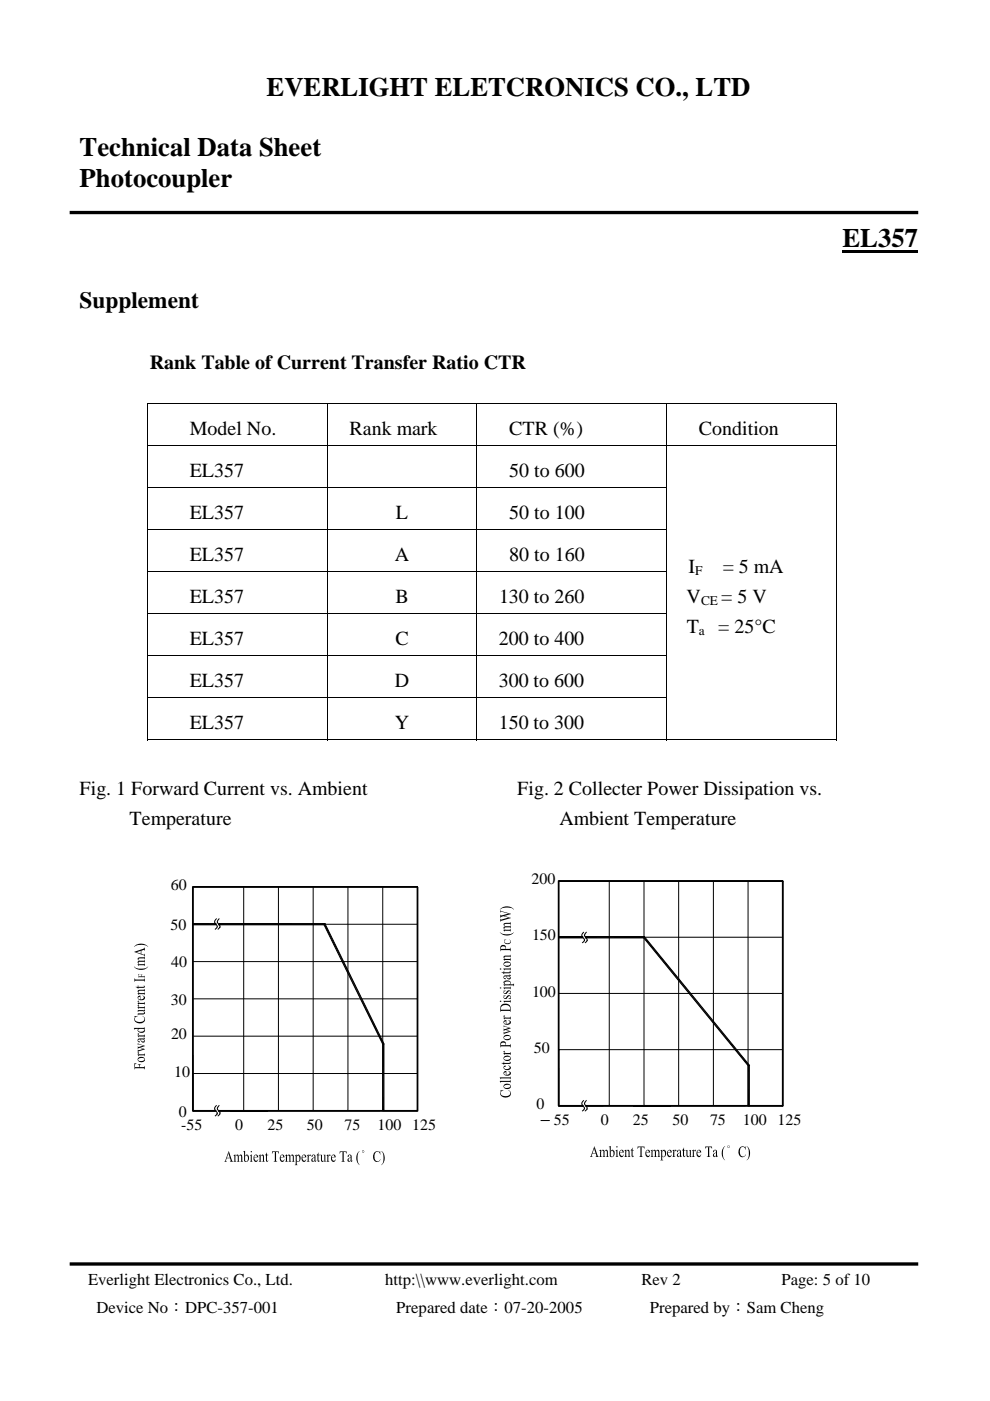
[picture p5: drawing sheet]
<svg xmlns="http://www.w3.org/2000/svg" width="210mm" height="297mm" viewBox="0 0 210 297" stroke-linecap="round" stroke-linejoin="round" font-family="sans-serif">
<path d="M14.8 268h179.9" fill="none" stroke="#000" stroke-width=".71" stroke-linecap="butt"/>
<path d="M178.6 53.1h16.1v.5h-16.1zM31.2 85.4h.1v.2h-.1zM177.2 85.4h.2v.2h-.2zM177.2 103.3h.2v.1h-.2zM177.2 112.2h.2v.2h-.2zM177.2 121.1h.2v.2h-.2zM177.2 130h.2v.2h-.2zM177.2 138.9h.2v.2h-.2zM177.2 147.8h.2v.2h-.2zM177.2 156.7h.2v.2h-.2z" fill="#000"/>
<g fill="none" stroke="#000" stroke-width=".21">
<path d="M31.2 85.5h146.2M31.2 94.4h146.2M31.3 85.6v8.8M31.3 94.5v8.8M69.4 85.6v8.8M69.4 94.5v8.8M101.1 85.6v8.8M101.1 94.5v8.8M141.3 85.6v8.8M141.3 94.5v8.8M177.3 85.6v8.8M177.3 94.5v8.8"/>
<path d="M31.2 103.4h110.2M31.2 112.3h110.2M31.3 103.4v8.8M31.3 112.4v8.7M69.4 103.4v8.8M69.4 112.4v8.7M101.1 103.4v8.8M101.1 112.4v8.7M141.3 103.4v8.8M141.3 112.4v8.7M177.3 103.4v8.8M177.3 112.4v8.7"/>
<path d="M31.2 121.2h110.2M31.2 130.1h110.2M31.2 139h110.2M31.3 121.3v8.7M31.3 130.2v8.7M31.3 139.1v8.7M69.4 121.3v8.7M69.4 130.2v8.7M69.4 139.1v8.7M101.1 121.3v8.7M101.1 130.2v8.7M101.1 139.1v8.7"/>
<path d="M141.3 121.3v8.7M141.3 130.2v8.7M141.3 139.1v8.7M177.3 121.3v8.7M177.3 130.2v8.7M177.3 139.1v8.7M31.2 147.9h110.2M31.2 156.8h38.1M31.3 148v8.9M69.4 148v8.9M69.4 156.8h31.6M101.1 148v8.9"/>
<path d="M101.2 156.8h40M141.3 148v8.9M141.4 156.8h35.8M177.3 148v8.9"/>
</g>
<path d="M85 244h8.1v4.7h-8.1z" fill="#fff"/>
<path d="M14.8 45.1h179.9" fill="none" stroke="#000" stroke-width=".71" stroke-linecap="butt"/>
<path d="M22.2 181.5h73.9v68h-73.9z" fill="#fff"/>
<path d="M22.2 181.4v68.1" fill="none" stroke="#fff" stroke-width=".21"/>
<path d="M40.9 196h4.9M46.4 196h22.5M81.3 221.3v14.2" fill="none" stroke="#000" stroke-width=".28"/>
<g fill="none" stroke="#000" stroke-width=".21">
<path d="M40.8 188h.2v47.5h-.2zM40.9 188h47.6v.1h-47.6zM40.9 195.8h4.9v.3h-4.9zM40.9 196h4.9M45.9 194.7l-.4 .6v.3l.6 .9-.5 .6M46.4 195.8h22.5l-.2 .3h-22.3zM46.4 196h42.1M46.5 194.7l-.4 .5a1.01 1.01 0 0 0 .5 1v.5l-.4 .4M51.7 188v47.5M59 188v47.5M66.4 188v47.5M68.9 195.8l12.5 25.5-.3 .1-12.4-25.3z"/>
<path d="M73.8 188v47.5M81.2 188v47.5M88.4 188h.2v47.5h-.2zM40.9 219.7h47.6M40.9 211.8h47.6M40.9 203.9h47.6M40.9 235.4h4.9v.2h-4.9zM40.9 227.6h47.6M45.8 235.5h-4.9v-47.5h47.6v47.5h-42.1M45.9 234.3l-.3 .5-.1 .3 .6 1-.5 .5M46.4 235.4h42.1v.2h-42.1zM46.5 234.3l-.4 .8 .6 1-.5 .5"/>
<path d="M81.1 221.4l.3-.1v14.2h-.3z"/>
</g>
<g fill="#000">
<path d="M68.7 196.1l12.7 25.2-.3 .1zM68.9 195.8l12.5 25.5-12.7-25.2zM28.6 218.2v.2zM29.3 218.1v.3zM29.4 219.8v.1zM29.4 213.8v.1zM29.4 212.9v.1zM29.4 210.9v.1zM29.4 204.7v.1zM30.5 214v.1zM29.4 223.9v.1zM49.5 245h.1z"/>
<path d="M51.5 244.2h.1zM53 245h.1zM54.8 245h.1zM60.4 245h.1zM62.5 245h.1zM65 245h.1zM69.1 246.1l.1 .1zM69.2 245h.1z"/>
<path d="M28.4 217.9l2.1-.1 .2 .9-.1 .1-.2-.7-1.1 .2v-.2l-.6 .1-.1 .2z" fill-rule="evenodd"/>
<path d="M28.4 204.9l.8 .4 .9 .1a1.47 1.47 0 0 0 1.3-.5 1.95 1.95 0 0 1-3 0z" fill-rule="evenodd"/>
<path d="M28.6 200.5a2.04 2.04 0 0 1 2.8 .3 2.73 2.73 0 0 0-3 0z" fill-rule="evenodd"/>
<path d="M28.4 215.5l.8-.1-.6 .5z" fill-rule="evenodd"/>
<path d="M28.6 215.7a1.07 1.07 0 0 0 .6 1 1.07 1.07 0 0 0 1.2-.2l.2-.3v-.5a.99 .99 0 0 1-.2 1.1 .99 .99 0 0 1-1.2 .1 .83 .83 0 0 1-.6-1.2z" fill-rule="evenodd"/>
<path d="M28.4 201.8l1.4 .4 .2-.6v.6l.5 .2 .2-.2v.6l-.3-.3z" fill-rule="evenodd"/>
<path d="M28.4 201.8l1.9-.6 .4-.3v.7l-.2-.2-.5 .2-.2 .6v-.6l-.8 .3z" fill-rule="evenodd"/>
<path d="M28.5 207.4l.4 .3h1.6l.2-.3v.8l-.3-.3h-1.7l-.2 .3z" fill-rule="evenodd"/>
<path d="M28.6 215.6v.4z" fill-rule="evenodd"/>
<path d="M28.7 209.2h.5v-.3h.1v.3l1.2-.1 .1 .3h-1.3v.2z" fill-rule="evenodd"/>
<path d="M29.2 219.5h.3l-.1 .4z" fill-rule="evenodd"/>
<path d="M29.2 219.1h.2v.3l.3 .1h.7l.3-.2v.6l-.2-.1h-1v-.3l-.3-.2z" fill-rule="evenodd"/>
<path d="M29.2 218.2a.75 .75 0 0 0 .6 .6 .75 .75 0 0 0 .8-.4v.4a.85 .85 0 0 1-1.4-.6z" fill-rule="evenodd"/>
<path d="M29.2 213.5h.3l-.1 .4z" fill-rule="evenodd"/>
<path d="M29.2 213.1l.2-.1v.4l.3 .1h.8l.2-.2v.6l-.2-.2h-1v-.2l-.3-.2z" fill-rule="evenodd"/>
<path d="M29.2 212.6h.3l-.1 .4z" fill-rule="evenodd"/>
<path d="M29.2 212.2h.2v.3l.3 .1h.8l.2-.2v.6l-.2-.1h-1v-.3l-.3-.2z" fill-rule="evenodd"/>
<path d="M29.3 211.2l.4-.1v.8v-.6l-.4 .2v.3l-.1-.3z" fill-rule="evenodd"/>
<path d="M29.2 210.6h.3l-.1 .4z" fill-rule="evenodd"/>
<path d="M29.2 210l1.4-.2 .1-.1v.5l-.2-.1h-1l-.2 .3z" fill-rule="evenodd"/>
<path d="M29.2 203.1l1.4-.1 .1-.2v.6l-.2-.2h-1l-.2 .4z" fill-rule="evenodd"/>
<path d="M29.2 203.8l.3-.1-.2 .6z" fill-rule="evenodd"/>
<path d="M29.2 204.4h.3v.2l-.1 .2z" fill-rule="evenodd"/>
<path d="M29.2 214.2l1.2-.1 .2 .4v.2l-.2-.3h-.9l-.3 .2z" fill-rule="evenodd"/>
<path d="M29.2 214.9l1.3-.1 .1-.3 .2 .3-.3 .3h-1.1l-.1 .2z" fill-rule="evenodd"/>
<path d="M29.7 211.1l.1 .8 .5-.1 .2-.3v.4l-.8 .2a.4 .4 0 0 1-.4-.5l.4 .3z" fill-rule="evenodd"/>
<path d="M29.4 210.2l.2 .4 1-.1 .1-.1v.5l-.1-.1h-1.1l-.2-.4z" fill-rule="evenodd"/>
<path d="M29.4 204.1l.2 .3h1l.1-.2v.6l-.1-.1-1.1-.1z" fill-rule="evenodd"/>
<path d="M29.4 203.4l.2 .3h1l.1-.2v.6l-.2-.2h-1z" fill-rule="evenodd"/>
<path d="M29.3 206.5h.3l-.2 .2v.6z" fill-rule="evenodd"/>
<path d="M29.4 219.1l.1 .1-.1 .2z" fill-rule="evenodd"/>
<path d="M29.4 213l.1 .2-.1 .1z" fill-rule="evenodd"/>
<path d="M29.4 212.2l.1 .1-.1 .1z" fill-rule="evenodd"/>
<path d="M29.4 206.8v.2h.6v-.2v.2h.6l.1-.1v.4l-.1-.1h-1.2z" fill-rule="evenodd"/>
<path d="M29.8 206.6l.4 .1-.2 .3z" fill-rule="evenodd"/>
<path d="M30.2 211.1a.47 .47 0 0 1 .5 .2 .47 .47 0 0 1-.2 .6l-.1-.6z" fill-rule="evenodd"/>
<path d="M30.2 215.4l.4 .3v.3l-.1-.3z" fill-rule="evenodd"/>
<path d="M30.4 220l.3 .1z" fill-rule="evenodd"/>
<path d="M30.4 208.9l.3 .3-.1 .2z" fill-rule="evenodd"/>
<path d="M30.6 214l.2 .4h-.4z" fill-rule="evenodd"/>
<path d="M30.5 217.7l.3 .4h-.3z" fill-rule="evenodd"/>
<path d="M28.5 225.4h.5l-.3 .3-.1 1.1z" fill-rule="evenodd"/>
<path d="M28.6 225.8v.5h.9l.1-.4v.4l.9-.1 .2-.2v.8l-.3-.3-1.8 .1z" fill-rule="evenodd"/>
<path d="M29.3 224.3a1.03 1.03 0 0 1 1.3 0v.3a.87 .87 0 0 0-1.3 .1v.2l-.1-.3z" fill-rule="evenodd"/>
<path d="M29.2 223.5h.3l-.1 .5z" fill-rule="evenodd"/>
<path d="M29.2 223.1h.2v.3l.3 .1h.8l.2-.2v.6l-.2-.1h-1v-.3l-.3-.2z" fill-rule="evenodd"/>
<path d="M29.2 220.3l.1 .4 .4 .2a.38 .38 0 0 1-.5-.1 .38 .38 0 0 1 0-.5z" fill-rule="evenodd"/>
<path d="M29.2 225.6l.7 .1-.2 .1-.2 .5-.1-.5z" fill-rule="evenodd"/>
<path d="M29.2 222.6l.2 .1 1-.3 .4 .1-1.3 .4-.2 .2z" fill-rule="evenodd"/>
<path d="M29.2 221.8l.2 .2 .9-.3 .5 .1-1.4 .4-.1 .2z" fill-rule="evenodd"/>
<path d="M29.2 221.2l1.6 .6-1.3-.4-.3 .2z" fill-rule="evenodd"/>
<path d="M29.2 220.3l1.3-.2 .2 .1-.2 .3-.7-.1v.1l-.1-.1-.4 .2z" fill-rule="evenodd"/>
<path d="M29.3 224.7a.87 .87 0 0 0 1.3-.1v-.3a.73 .73 0 0 1-.3 .9 .73 .73 0 0 1-.9-.2z" fill-rule="evenodd"/>
<path d="M29.4 223.1l.1 .1-.1 .2z" fill-rule="evenodd"/>
<path d="M29.7 222.1l1.1 .4z" fill-rule="evenodd"/>
<path d="M29.8 220.4l.3 .4 .5-.1v.3a.57 .57 0 0 1-.8-.6z" fill-rule="evenodd"/>
<path d="M30.5 220.4l.2 .2-.1 .4z" fill-rule="evenodd"/>
<path d="M48.5 244.1l-.4 1.4 .7 .1h-.7l-.2 .5 .2 .2h-.5l.2-.3z" fill-rule="evenodd"/>
<path d="M48.5 244.1l.6 1.8 .3 .4h-.7l.2-.2-.1-.5-.7-.1h.6l-.3-.9z" fill-rule="evenodd"/>
<path d="M49.5 245l.4-.2v.3l-.2 .1z" fill-rule="evenodd"/>
<path d="M49.7 245.2l.5-.2-.3 .2v1l.2 .1h-.6l.2-.1z" fill-rule="evenodd"/>
<path d="M50.1 244.9l.2-.1 .3 .3z" fill-rule="evenodd"/>
<path d="M50.4 245.1l.5-.1-.3 .2 .1 1 .1 .1h-.6l.2-.2z" fill-rule="evenodd"/>
<path d="M50.8 244.9l.3-.1 .2 .2 .1 1.2 .1 .1h-.6l.2-.2v-1z" fill-rule="evenodd"/>
<path d="M51.5 244.2l.5-.2v2.1l.4 .2-.1 .1-.5-.2v-1.8z" fill-rule="evenodd"/>
<path d="M52.1 244.9l.2-.1 .4 .2-.7 .2z" fill-rule="evenodd"/>
<path d="M52.2 245h.5a.76 .76 0 0 1-.5 1.3 .74 .74 0 0 0 0-1.3z" fill-rule="evenodd"/>
<path d="M53.2 244.1h.2v.2h-.2z" fill-rule="evenodd"/>
<path d="M53 245l.4-.2v1.4l.2 .1h-.6l.1-.1 .1-1.1z" fill-rule="evenodd"/>
<path d="M53.9 245l.3-.1-.3 .4h.9l-.9 .1 .1 .4 .4 .3h-.5l-.1-.1z" fill-rule="evenodd"/>
<path d="M54 244.9l.5-.1 .3 .5h-.9h.6a.38 .38 0 0 0-.5-.4z" fill-rule="evenodd"/>
<path d="M53.9 246.1l.6-.1 .2-.3a.46 .46 0 0 1-.2 .6 .46 .46 0 0 1-.6-.2z" fill-rule="evenodd"/>
<path d="M54.8 245l.5-.2v.3z" fill-rule="evenodd"/>
<path d="M55 245.1h.3l.1-.2 .2 .1-.3 .2v1l.2 .1h-.6l.1-.1z" fill-rule="evenodd"/>
<path d="M55.4 244.9l.3-.1 .2 .2 .1 1.2 .2 .1h-.6l.2-.2-.1-1z" fill-rule="evenodd"/>
<path d="M56.6 244.3v.5l.3 .1h-.3l.1 1.2-.3 .1v-1.3h-.2z" fill-rule="evenodd"/>
<path d="M56.4 246.2l.5-.2-.3 .3z" fill-rule="evenodd"/>
<path d="M58.3 244.2h.2v2l.3 .1h-.8l.3-.1z" fill-rule="evenodd"/>
<path d="M57.7 244.1h1.4l-1.2 .2-.2 .3z" fill-rule="evenodd"/>
<path d="M58.8 244.2l.3-.1 .1 .5z" fill-rule="evenodd"/>
<path d="M59.6 244.9h.2l-.3 .4 .8 .1h-.8l.1 .5 .3 .2h-.4l-.2-.8z" fill-rule="evenodd"/>
<path d="M59.6 244.9l.4-.1 .3 .5h-.8h.5a.38 .38 0 0 0-.4-.4z" fill-rule="evenodd"/>
<path d="M59.5 246.1l.6-.1 .2-.3a.45 .45 0 0 1-.2 .6 .45 .45 0 0 1-.6-.2z" fill-rule="evenodd"/>
<path d="M60.4 245l.5-.2v.3l-.3 .1z" fill-rule="evenodd"/>
<path d="M60.6 245.2l.4-.3 .2 .1-.3 .2v1l.1 .1h-.5l.1-.1z" fill-rule="evenodd"/>
<path d="M61 244.9l.3-.1 .3 .3z" fill-rule="evenodd"/>
<path d="M61.3 245.1l.6-.1-.3 .2v1l.2 .1h-.6l.1-.2z" fill-rule="evenodd"/>
<path d="M61.7 244.9l.3-.1 .3 .2v1.2l.2 .1h-.6l.2-.2v-1z" fill-rule="evenodd"/>
<path d="M62.5 245l.4-.2v1.9l.2 .3h-.6l.2-.3v-1.6z" fill-rule="evenodd"/>
<path d="M62.9 246.2l.5 .1z" fill-rule="evenodd"/>
<path d="M63 244.9l.3-.1 .3 .2-.7 .2z" fill-rule="evenodd"/>
<path d="M63.2 245h.4a1.1 1.1 0 0 1-.2 1.3h-.2a.77 .77 0 0 0 0-1.3z" fill-rule="evenodd"/>
<path d="M64.2 244.9h.2l-.3 .4 .8 .1h-.8l.1 .5 .4 .2h-.5l-.2-.8z" fill-rule="evenodd"/>
<path d="M64.2 244.9l.5-.1 .2 .5h-.8h.6a.38 .38 0 0 0-.5-.4z" fill-rule="evenodd"/>
<path d="M64.1 246.1l.6-.1 .2-.3a.46 .46 0 0 1-.2 .6 .46 .46 0 0 1-.6-.2z" fill-rule="evenodd"/>
<path d="M65 245l.4-.2v.3z" fill-rule="evenodd"/>
<path d="M65.2 245.1l.6-.3 .1 .2h-.3l-.2 .3 .1 .9 .2 .1h-.7l.2-.2z" fill-rule="evenodd"/>
<path d="M65.6 245h.3l-.1 .1z" fill-rule="evenodd"/>
<path d="M66.2 244.9h.5h-.4l-.1 .4-.2-.1z" fill-rule="evenodd"/>
<path d="M66.2 245.6l.5-.2-.4 .3 .1 .5-.3 .1-.1-.3z" fill-rule="evenodd"/>
<path d="M66.1 246.3l.6-.2-.4 .3z" fill-rule="evenodd"/>
<path d="M66.4 244.9l.5 .1 .1 1.3-.2 .1-.3-.3 .2-.1v-.6h-.2l.2-.1v-.3z" fill-rule="evenodd"/>
<path d="M67 246.1l.1-.1-.1 .3z" fill-rule="evenodd"/>
<path d="M67.5 244.3v.5l.3 .1h-.3l.1 1.2-.2 .1-.1-1.3h-.2z" fill-rule="evenodd"/>
<path d="M67.4 246.2l.4-.2-.2 .3z" fill-rule="evenodd"/>
<path d="M67.8 244.8h.5v1v.3l.3 .1-.1 .1h-.3l-.1-.2-.1-1.1z" fill-rule="evenodd"/>
<path d="M68.8 246l.4 .2-.4 .2z" fill-rule="evenodd"/>
<path d="M68.6 244.8h.4v1.2l-.4 .2h-.1l.3-.2v-.9z" fill-rule="evenodd"/>
<path d="M69.2 245l.4-.2v.3z" fill-rule="evenodd"/>
<path d="M69.4 245.1h.2l.3-.3h.1l.1 .2h-.3l-.2 .3v.9l.2 .1h-.6l.2-.2z" fill-rule="evenodd"/>
<path d="M69.8 245h.3l-.1 .1z" fill-rule="evenodd"/>
<path d="M70.5 244.9h.2l-.3 .4 .8 .1h-.8l.1 .5 .3 .2h-.5l-.1-.8z" fill-rule="evenodd"/>
<path d="M70.5 244.9l.4-.1 .3 .5h-.8h.5a.38 .38 0 0 0-.4-.4z" fill-rule="evenodd"/>
<path d="M70.3 246.1l.7-.1 .1-.3a.45 .45 0 0 1-.2 .6 .45 .45 0 0 1-.6-.2z" fill-rule="evenodd"/>
<path d="M72.6 244.2h.3v2l.2 .1h-.7l.2-.1z" fill-rule="evenodd"/>
<path d="M72 244.1h1.5l-1.3 .2-.2 .3z" fill-rule="evenodd"/>
<path d="M73.1 244.2l.4-.1v.5z" fill-rule="evenodd"/>
<path d="M73.8 244.9h.6h-.4l-.2 .4-.1-.1z" fill-rule="evenodd"/>
<path d="M73.8 245.6l.5-.2-.4 .3 .2 .5-.4 .1v-.3z" fill-rule="evenodd"/>
<path d="M73.7 246.3l.6-.2-.3 .3z" fill-rule="evenodd"/>
<path d="M74.1 244.9l.4 .1 .1 1.3-.1 .1-.3-.3 .1-.7h-.1l.1-.1z" fill-rule="evenodd"/>
<path d="M74.6 246.1l.2-.1-.2 .3z" fill-rule="evenodd"/>
<path d="M76 244.2l.3-.2a2.66 2.66 0 0 0 0 3 1.99 1.99 0 0 1-.3-2.8z" fill-rule="evenodd"/>
<path d="M76.8 243.9l.2-.1-.2 .3 .2 .3-.2-.1z" fill-rule="evenodd"/>
<path d="M77 243.8l.2 .3-.2 .3h-.2l.4-.3z" fill-rule="evenodd"/>
<path d="M79.4 244.3l.6-.2 .4 .1a1.07 1.07 0 0 0-1 .6 1.07 1.07 0 0 0 .2 1.2l.3 .2h.5a.99 .99 0 0 1-1.1-.2 .99 .99 0 0 1-.1-1.2z" fill-rule="evenodd"/>
<path d="M80 244.2h.5z" fill-rule="evenodd"/>
<path d="M80.2 244.2l.4-.1v.7z" fill-rule="evenodd"/>
<path d="M80.1 246.2l.6-.4-.3 .4z" fill-rule="evenodd"/>
<path d="M80.8 244a1.92 1.92 0 0 1 0 3 2.59 2.59 0 0 0 0-3z" fill-rule="evenodd"/>
</g>
<path d="M101.5 181.5h73.7v66.6h-73.7z" fill="#fff"/>
<path d="M175.2 181.4v66.7" fill="none" stroke="#fff" stroke-width=".21"/>
<path d="M118.4 198.7h5.1M124.1 198.7h12.5" fill="none" stroke="#000" stroke-width=".3"/>
<g fill="none" stroke="#000" stroke-width=".21">
<path d="M118.4 186.8h.1v47.7h-.1zM118.4 186.7h47.6v.2h-47.6zM118.4 198.6h5.1v.3h-5.1zM118.4 198.7h5.1M123.8 197.6l-.3 .3-.1 .5 .5 .9-.5 .6M124.1 198.6h12.5l-.1 .3h-12.4zM124.1 198.7h41.9M124.4 197.6l-.5 .8 .6 1-.5 .5M129.2 186.8v47.7M136.5 186.8v47.7M136.6 198.6l22.3 27.2-.3 .1-22.1-27zM143.9 186.8v47.7"/>
<path d="M151.3 186.8v47.7M158.6 186.8v47.7M165.9 186.8h.2v47.7h-.2zM118.4 210.6h47.6M114.6 237.6h2M118.4 234.4h5.2v.1h-5.2zM118.4 222.5h47.6M123.6 234.5h-5.2v-47.7h47.6v47.7h-41.8M123.8 233.3l-.4 .4v.4l.5 .9-.5 .6M124.2 234.4h41.8v.1h-41.8zM124.4 233.3l-.5 .7 .6 1.1-.5 .5M158.6 225.9l.3-.1v8.7h-.3z"/>
</g>
<g fill="#000">
<path d="M107 197.4l-.1 .1zM136.5 198.9l22.4 26.9-.3 .1zM136.6 198.6l22.3 27.2-22.4-26.9zM107 216.1l-.1 .1zM107 212.5v.1zM107 209.7l-.1 .1zM107 205.7l-.1 .1zM107 203.6l-.1 .1zM106.2 229.5v.1zM106.2 228.7v.1zM107 223.6v.1zM127 243.9l.1 .1z"/>
<path d="M129.1 243.2h.1zM130.5 243.9l.1 .1zM132.4 243.9l.1 .1zM137.9 243.9l.1 .1zM142.5 243.9l.1 .1zM146.6 245.1l.1 .1zM146.7 243.9l.1 .1z"/>
<path d="M106 197.6a2.69 2.69 0 0 0 3 0 1.96 1.96 0 0 1-3 0z" fill-rule="evenodd"/>
<path d="M106.2 192.6a1.99 1.99 0 0 1 2.8 .3 2.67 2.67 0 0 0-2.9-.1l-.1 .1z" fill-rule="evenodd"/>
<path d="M106.1 193l.2 .2 2 .6-2-.5-.2 .2z" fill-rule="evenodd"/>
<path d="M106.1 194.8l.2 .2 1.5-.5 .5 .1-2 .6-.2 .2z" fill-rule="evenodd"/>
<path d="M106.1 193.9l.2 .2 1.5-.4 .5 .1-1.9 .6-.3 .2z" fill-rule="evenodd"/>
<path d="M106.7 194.2l1.6 .4z" fill-rule="evenodd"/>
<path d="M106.8 195.8l1.3-.2 .2-.1v.6l-.2-.2h-.8h-.3l-.1 .4z" fill-rule="evenodd"/>
<path d="M106.8 196.5l.3-.1-.2 .6z" fill-rule="evenodd"/>
<path d="M106.7 197.1h.4l-.2 .4z" fill-rule="evenodd"/>
<path d="M106.9 199.2h.4l-.3 .3z" fill-rule="evenodd"/>
<path d="M106.9 199.4a.65 .65 0 0 0 .7 .6 .65 .65 0 0 0 .6-.6 .51 .51 0 0 1-.4 .8 .76 .76 0 0 1-.9-.5z" fill-rule="evenodd"/>
<path d="M106.9 196.1l.3 .3h.9l.2-.2v.6l-.2-.2h-1z" fill-rule="evenodd"/>
<path d="M106.9 196.8l.2 .3h1l.2-.2v.6l-.2-.1-1-.1z" fill-rule="evenodd"/>
<path d="M107 199.3l-.1 .3z" fill-rule="evenodd"/>
<path d="M107.9 199.2l.3 .2v.2z" fill-rule="evenodd"/>
<path d="M106 212.2h.3v.2h-.3z" fill-rule="evenodd"/>
<path d="M106 209.4l.3 .1-.2 .1z" fill-rule="evenodd"/>
<path d="M106 205.4h.3v.1h-.3z" fill-rule="evenodd"/>
<path d="M106.2 213.3v.8h1.9l.1-.3v.7l-.3-.2h-1.4l-.3 .1-.1 .2z" fill-rule="evenodd"/>
<path d="M106.2 200.5l.7-.1 .3 .2v.4a.53 .53 0 0 0-.5-.4 .53 .53 0 0 0-.5 .4l-.1 .7z" fill-rule="evenodd"/>
<path d="M106.3 213.1a1.16 1.16 0 0 1 1.2-.3 1.16 1.16 0 0 1 .8 1v.8l-.1-.8a1.04 1.04 0 0 0-1-.7 1.04 1.04 0 0 0-1 .7z" fill-rule="evenodd"/>
<path d="M106.2 201v.2h.9l.1-.6 .1 .6h.8l.2-.3v.8l-.2-.2h-1.9z" fill-rule="evenodd"/>
<path d="M106.3 206.1h.5l.1-.2v.2l1.2-.1v.3l-1.2 .1-.1 .1z" fill-rule="evenodd"/>
<path d="M106.9 219.6a1.03 1.03 0 0 1 1.3 .1v.2a.85 .85 0 0 0-1.4 .1v.3l-.1-.3z" fill-rule="evenodd"/>
<path d="M106.9 216.4l.4-.1v.8v-.6l-.4 .2-.1 .3-.1-.3z" fill-rule="evenodd"/>
<path d="M106.7 215.8h.4l-.2 .4z" fill-rule="evenodd"/>
<path d="M106.8 215.3l.4 .5 .9-.1 .2-.2v.7l-.2-.2h-1v-.2l-.4-.3z" fill-rule="evenodd"/>
<path d="M106.7 212.2h1.4l.2-.2v.6l-.4-.2h-.8l-.2 .2z" fill-rule="evenodd"/>
<path d="M106.7 211.1h.6l-.4 .1-.1 .3z" fill-rule="evenodd"/>
<path d="M106.8 211.2l.1 .4h.3a.63 .63 0 0 1 .4-.5 .63 .63 0 0 1 .7 .2v.4l-.1-.5h-.4a.6 .6 0 0 1-.4 .6 .6 .6 0 0 1-.6-.2z" fill-rule="evenodd"/>
<path d="M106.7 210l.6 .1-.4 .1-.1 .2z" fill-rule="evenodd"/>
<path d="M106.8 210.1l.1 .5h.3a.65 .65 0 0 1 .4-.6 .65 .65 0 0 1 .7 .2v.5l-.1-.5h-.4a.6 .6 0 0 1-.4 .5 .6 .6 0 0 1-.6-.2z" fill-rule="evenodd"/>
<path d="M106.7 209.4l1.4-.1 .2-.1v.6l-.2-.2h-1l-.2 .2z" fill-rule="evenodd"/>
<path d="M106.7 208.7h1.9l.4-.2v.6l-.2-.2h-1.8l-.1 .2z" fill-rule="evenodd"/>
<path d="M106.9 208l.2 .7-.4-.4z" fill-rule="evenodd"/>
<path d="M106.8 206.9l.1 .4 .4 .2a.38 .38 0 0 1-.5-.1 .38 .38 0 0 1 0-.5z" fill-rule="evenodd"/>
<path d="M106.7 205.3h1.4l.2-.2v.6l-.2-.1-1-.1-.2 .3z" fill-rule="evenodd"/>
<path d="M106.9 204.1a.97 .97 0 0 1 1.3 0v.3a.75 .75 0 0 0-.8-.3 .75 .75 0 0 0-.6 .6l-.1-.3z" fill-rule="evenodd"/>
<path d="M106.7 203.3h.4l-.2 .4z" fill-rule="evenodd"/>
<path d="M106.8 202.7l1.3-.1 .2-.2v.6l-.2-.2h-1l-.2 .4z" fill-rule="evenodd"/>
<path d="M106.8 218.8l.2 .1 .9-.3 .4 .1-1.5 .6z" fill-rule="evenodd"/>
<path d="M106.8 218.1l.2 .1 .9-.3 .4 .1-1.3 .4-.2 .2z" fill-rule="evenodd"/>
<path d="M106.8 217.4l1.5 .6-1.2-.3-.3 .1z" fill-rule="evenodd"/>
<path d="M106.8 206.9l1.3-.2 .2 .2-.2 .2-.7-.1v.1l-.2-.1-.3 .1-.1 .1z" fill-rule="evenodd"/>
<path d="M107.3 216.3l.1 .8 .5-.1 .2-.3v.4a.81 .81 0 0 1-1.3-.3l.2 .2 .3 .1z" fill-rule="evenodd"/>
<path d="M106.8 204.4a.83 .83 0 0 0 1.4 0v-.3a.71 .71 0 0 1-.5 .9 .71 .71 0 0 1-.9-.6z" fill-rule="evenodd"/>
<path d="M107 203l.1 .3h1l.2-.2v.6l-.1-.1-1.1-.1-.2-.3z" fill-rule="evenodd"/>
<path d="M106.9 215.3l.2 .1-.1 .2z" fill-rule="evenodd"/>
<path d="M106.9 208a1.13 1.13 0 0 1 1.4 .2l-.1 .2a.77 .77 0 0 0-1.2 0z" fill-rule="evenodd"/>
<path d="M107.2 218.4l1.1 .3z" fill-rule="evenodd"/>
<path d="M107.2 200.6l.1 .6z" fill-rule="evenodd"/>
<path d="M107.4 207l.3 .4 .4-.1 .1 .3a.55 .55 0 0 1-.6-.1 .55 .55 0 0 1-.2-.5z" fill-rule="evenodd"/>
<path d="M107.7 216.3a.48 .48 0 0 1 .6 .2 .48 .48 0 0 1-.2 .6l-.1-.6z" fill-rule="evenodd"/>
<path d="M107.8 211.8l.3-.2 .1-.2 .1 .4z" fill-rule="evenodd"/>
<path d="M107.8 210.7l.3-.1 .1-.2 .1 .4z" fill-rule="evenodd"/>
<path d="M108 206.6l.2 .1z" fill-rule="evenodd"/>
<path d="M108 205.8l.3 .3-.2 .2z" fill-rule="evenodd"/>
<path d="M108.1 207l.2 .4-.1 .2z" fill-rule="evenodd"/>
<path d="M108.3 208.2l-.1 .5z" fill-rule="evenodd"/>
<path d="M106 229.2h1.9l.4-.2v.6l-.4-.2h-1.6l-.1 .2z" fill-rule="evenodd"/>
<path d="M106 228.4h1.9l.4-.2v.6l-.4-.2h-1.6l-.1 .2z" fill-rule="evenodd"/>
<path d="M106 231.2l.8-.1-.6 .5z" fill-rule="evenodd"/>
<path d="M106.1 231.4a1.07 1.07 0 0 0 .7 1 1.07 1.07 0 0 0 1.1-.2l.3-.3v-.5a.99 .99 0 0 1-.3 1.2 .99 .99 0 0 1-1.1 0 .88 .88 0 0 1-.7-1.2z" fill-rule="evenodd"/>
<path d="M106.2 220.9l.7-.1 .3 .2v.4a.53 .53 0 0 0-.5-.4 .53 .53 0 0 0-.5 .4l-.1 .7z" fill-rule="evenodd"/>
<path d="M106.2 231.3l-.1 .5z" fill-rule="evenodd"/>
<path d="M106.2 221.4v.2h.9l.1-.6 .1 .6h.8l.2-.3v.8l-.2-.2h-1.9z" fill-rule="evenodd"/>
<path d="M106.3 225.4h.5l.1-.3v.3l1.2-.2v.4h-1.2l-.1 .2z" fill-rule="evenodd"/>
<path d="M106.9 230a1.03 1.03 0 0 1 1.3 0v.3a.85 .85 0 0 0-1.4 .1v.2l-.1-.3z" fill-rule="evenodd"/>
<path d="M106.9 227.2l.4-.1v.8v-.6l-.4 .2-.1 .3-.1-.3z" fill-rule="evenodd"/>
<path d="M106.8 226l.3-.1 .2 .1-.4 .2-.1 .4z" fill-rule="evenodd"/>
<path d="M106.9 224a.97 .97 0 0 1 1.3 .1v.2a.85 .85 0 0 0-1.4 .1v.3l-.1-.3z" fill-rule="evenodd"/>
<path d="M106.7 223.3h.4l-.2 .4z" fill-rule="evenodd"/>
<path d="M106.8 222.8l.4 .5 .9-.1 .2-.1v.6l-.2-.2h-1v-.2l-.4-.3z" fill-rule="evenodd"/>
<path d="M107.3 227.1l.1 .8 .4-.1 .3-.3v.4a.81 .81 0 0 1-1.3-.3l.5 .3z" fill-rule="evenodd"/>
<path d="M106.8 226.4a.71 .71 0 0 0 1.3-.1v.4l-.4 .2-.7-.2z" fill-rule="evenodd"/>
<path d="M106.8 230.4a.85 .85 0 0 0 1.4-.1v-.3a.71 .71 0 0 1-.5 .9 .71 .71 0 0 1-.9-.5z" fill-rule="evenodd"/>
<path d="M106.8 224.4a.85 .85 0 0 0 1.4-.1v-.2a.71 .71 0 0 1-.5 .9 .71 .71 0 0 1-.9-.6z" fill-rule="evenodd"/>
<path d="M106.8 220a.85 .85 0 0 0 1.4-.1v-.2a.71 .71 0 0 1-.5 .9 .71 .71 0 0 1-.9-.6z" fill-rule="evenodd"/>
<path d="M106.9 222.8l.2 .1-.1 .2z" fill-rule="evenodd"/>
<path d="M107.2 221l.1 .6z" fill-rule="evenodd"/>
<path d="M107.7 227.1a.48 .48 0 0 1 .6 .2 .48 .48 0 0 1-.2 .6l-.1-.6z" fill-rule="evenodd"/>
<path d="M107.7 225.9a.48 .48 0 0 1 .6 .3 .48 .48 0 0 1-.2 .5l-.1-.6z" fill-rule="evenodd"/>
<path d="M107.8 231.1l.4 .3v.3z" fill-rule="evenodd"/>
<path d="M108 225l.3 .3-.2 .3z" fill-rule="evenodd"/>
<path d="M126 243l-.4 1.5 .7 .1h-.7l-.2 .5 .2 .2h-.5l.2-.3z" fill-rule="evenodd"/>
<path d="M126 243l.7 1.9 .3 .4h-.7l.1-.2-.1-.5-.7-.1h.7l-.3-1z" fill-rule="evenodd"/>
<path d="M127 243.9l.4-.1v.3h-.2z" fill-rule="evenodd"/>
<path d="M127.2 244.1l.5-.2-.3 .3 .1 1 .1 .1h-.6l.2-.1z" fill-rule="evenodd"/>
<path d="M127.6 243.9l.2-.1 .4 .3z" fill-rule="evenodd"/>
<path d="M127.9 244.1l.6-.1-.3 .2v1l.2 .1h-.6l.2-.2z" fill-rule="evenodd"/>
<path d="M128.4 243.8h.3l.2 .2v1.2l.2 .1h-.6l.2-.2v-.8v-.2l-.4-.2z" fill-rule="evenodd"/>
<path d="M129.1 243.2l.4-.2v2.1l.5 .2h-.2l-.5-.1v-1.9z" fill-rule="evenodd"/>
<path d="M129.6 243.9l.3-.1 .3 .2-.7 .2z" fill-rule="evenodd"/>
<path d="M129.8 244h.4a1.05 1.05 0 0 1-.2 1.3l-.2-.1a.77 .77 0 0 0 0-1.2z" fill-rule="evenodd"/>
<path d="M130.7 243h.2v.3h-.2z" fill-rule="evenodd"/>
<path d="M130.5 243.9l.4-.1v1.2l.2 .3h-.6l.2-.1v-.8v-.4z" fill-rule="evenodd"/>
<path d="M131.6 243.8l.1 .1-.3 .4 .9 .1h-.9l.2 .5 .3 .2h-.5l-.1-.8z" fill-rule="evenodd"/>
<path d="M131.6 243.8h.4l.3 .5h-.9h.6a.38 .38 0 0 0-.4-.5z" fill-rule="evenodd"/>
<path d="M131.4 245.1l.7-.1 .1-.3a.45 .45 0 0 1-.2 .6 .45 .45 0 0 1-.6-.2z" fill-rule="evenodd"/>
<path d="M132.4 243.9l.4-.1v.3z" fill-rule="evenodd"/>
<path d="M132.5 244.1l.4-.2 .2 .1-.3 .2v1l.2 .1h-.6l.2-.3z" fill-rule="evenodd"/>
<path d="M132.9 243.9l.3-.1 .3 .2v1.2l.2 .1h-.6l.2-.2-.1-1z" fill-rule="evenodd"/>
<path d="M134.1 243.3v.5l.3 .1h-.3l.1 1.2-.3 .1v-1.3h-.2z" fill-rule="evenodd"/>
<path d="M133.9 245.2l.5-.2-.3 .3z" fill-rule="evenodd"/>
<path d="M135.8 243.2h.2l.1 2 .2 .1h-.8l.3-.1z" fill-rule="evenodd"/>
<path d="M135.2 243.1h1.5l-1.3 .1-.2 .4z" fill-rule="evenodd"/>
<path d="M136.3 243.2l.4-.1v.5z" fill-rule="evenodd"/>
<path d="M137.1 243.8l.2 .1-.3 .4 .8 .1h-.8l.1 .5 .4 .2h-.5l-.2-.8z" fill-rule="evenodd"/>
<path d="M137.1 243.8h.5l.2 .5h-.8h.6a.38 .38 0 0 0-.5-.5z" fill-rule="evenodd"/>
<path d="M137 245.1l.6-.1 .2-.3a.45 .45 0 0 1-.2 .6 .45 .45 0 0 1-.6-.2z" fill-rule="evenodd"/>
<path d="M137.9 243.9l.4-.1v.3h-.2z" fill-rule="evenodd"/>
<path d="M138.1 244.1l.6-.2-.4 .3 .1 1 .2 .1h-.6l.1-.1z" fill-rule="evenodd"/>
<path d="M138.5 243.9l.3-.1 .3 .3z" fill-rule="evenodd"/>
<path d="M138.8 244.1l.6-.1-.3 .2v1l.2 .1h-.6l.2-.2z" fill-rule="evenodd"/>
<path d="M139.3 243.8h.2l.3 .2v1.2l.2 .1h-.6l.2-.2v-.8v-.2l-.4-.2z" fill-rule="evenodd"/>
<path d="M140 243.9l.4-.1v1.9l.2 .3h-.6l.2-.1v-1.8z" fill-rule="evenodd"/>
<path d="M140.4 245.2l.5 .1z" fill-rule="evenodd"/>
<path d="M140.6 243.8h.2l.3 .1-.7 .3z" fill-rule="evenodd"/>
<path d="M140.7 244l.4-.1a1.1 1.1 0 0 1-.2 1.4h-.2a.77 .77 0 0 0 0-1.3z" fill-rule="evenodd"/>
<path d="M141.6 244l.3-.1-.3 .4h.8l-.8 .1 .1 .4 .3 .3h-.4l-.1-.1z" fill-rule="evenodd"/>
<path d="M141.7 243.8h.5l.2 .5h-.8h.6a.38 .38 0 0 0-.5-.5z" fill-rule="evenodd"/>
<path d="M141.6 245.1l.6-.1 .2-.3a.46 .46 0 0 1-.2 .6 .46 .46 0 0 1-.6-.2z" fill-rule="evenodd"/>
<path d="M142.5 243.9l.5-.1v.3z" fill-rule="evenodd"/>
<path d="M142.7 244.1h.3l.2-.3h.2v.1l-.3 .1-.1 .2v1l.2 .1h-.6l.1-.2z" fill-rule="evenodd"/>
<path d="M143.1 244l.3-.1-.1 .2z" fill-rule="evenodd"/>
<path d="M143.7 243.9l.6-.1-.5 .1-.1 .4z" fill-rule="evenodd"/>
<path d="M143.7 244.6l.5-.2-.4 .3 .1 .5h-.3l-.1-.4z" fill-rule="evenodd"/>
<path d="M143.6 245.2l.6-.1-.4 .2z" fill-rule="evenodd"/>
<path d="M144 243.9l.3-.1 .1 .2v1.3h-.1l-.2-.2 .1-.7h-.2l.2-.2z" fill-rule="evenodd"/>
<path d="M144.4 245.1l.2-.1-.2 .3z" fill-rule="evenodd"/>
<path d="M145 243.3v.5l.3 .1h-.3l.1 1.2-.3 .1v-1.3h-.2z" fill-rule="evenodd"/>
<path d="M144.8 245.2l.5-.2-.2 .3z" fill-rule="evenodd"/>
<path d="M145.3 243.8h.5v1.2l.2 .3h-.3l-.1-.2-.1-1.2z" fill-rule="evenodd"/>
<path d="M146.3 245l.4 .2-.4 .1z" fill-rule="evenodd"/>
<path d="M146.1 243.8h.4v1.2l-.4 .2h-.1l.3-.3v-.8z" fill-rule="evenodd"/>
<path d="M146.7 243.9l.4-.1v.3z" fill-rule="evenodd"/>
<path d="M146.9 244.1l.5-.3h.1l.1 .1-.4 .1-.1 .2v1l.2 .1h-.6l.2-.2z" fill-rule="evenodd"/>
<path d="M147.3 244l.3-.1-.1 .2z" fill-rule="evenodd"/>
<path d="M148 243.8l.1 .1-.3 .4 .9 .1h-.9l.2 .5 .3 .2h-.5l-.1-.8z" fill-rule="evenodd"/>
<path d="M148 243.8h.4l.3 .5h-.9h.6a.38 .38 0 0 0-.4-.5z" fill-rule="evenodd"/>
<path d="M147.8 245.1l.7-.1 .1-.3a.46 .46 0 0 1-.2 .6 .46 .46 0 0 1-.6-.2z" fill-rule="evenodd"/>
<path d="M150.1 243.2h.3v2l.2 .1h-.7l.2-.1z" fill-rule="evenodd"/>
<path d="M149.5 243.1h1.5l-1.3 .1-.2 .4z" fill-rule="evenodd"/>
<path d="M150.6 243.2l.4-.1v.5z" fill-rule="evenodd"/>
<path d="M151.3 243.9l.6-.1-.4 .1-.2 .4z" fill-rule="evenodd"/>
<path d="M151.3 244.6l.5-.2-.4 .3 .2 .5h-.4v-.2z" fill-rule="evenodd"/>
<path d="M151.2 245.2l.6-.1-.4 .2z" fill-rule="evenodd"/>
<path d="M151.6 243.9l.3-.1 .1 .2 .1 1.3h-.1l-.3-.2 .1-.7h-.1l.1-.2v-.3z" fill-rule="evenodd"/>
<path d="M152.1 245.1l.1-.1-.1 .3z" fill-rule="evenodd"/>
<path d="M153.6 243.1l.1-.1a2.69 2.69 0 0 0 0 3 2.01 2.01 0 0 1-.1-2.9z" fill-rule="evenodd"/>
<path d="M154.3 242.9l.2-.1-.2 .3 .2 .2h-.2z" fill-rule="evenodd"/>
<path d="M154.5 242.8l.2 .3-.2 .3-.2-.1 .3-.2z" fill-rule="evenodd"/>
<path d="M156.9 243.3l.5-.3 .4 .2a1.07 1.07 0 0 0-.9 .6 1.07 1.07 0 0 0 .1 1.1l.3 .3h.5a.99 .99 0 0 1-1.1-.3 .99 .99 0 0 1-.1-1.1z" fill-rule="evenodd"/>
<path d="M157.5 243.2h.4z" fill-rule="evenodd"/>
<path d="M157.7 243.2l.4-.2v.8z" fill-rule="evenodd"/>
<path d="M157.5 245.2l.7-.4-.4 .4z" fill-rule="evenodd"/>
<path d="M158.3 243a1.95 1.95 0 0 1 0 3l.4-.5 .1-1.2a1.39 1.39 0 0 0-.5-1.2z" fill-rule="evenodd"/>
</g>
<path d="M158.7 225.8v8.7" fill="none" stroke="#000" stroke-width=".28"/>
<g font-size="5.7">
<text x="56.5" y="20.3">EVERLIGHT ELETCRONICS CO., LTD</text>
<text x="16.9" y="33.1">Technical Data Sheet</text>
<text x="16.9" y="39.6">Photocoupler</text>
<text x="178.6" y="52.5">EL357</text>
</g>
<text font-size="4.9" x="16.9" y="65.3">Supplement</text>
<g font-size="4.2">
<text x="31.7" y="78.2">Rank Table of Current Transfer Ratio CTR</text>
<text x="40.2" y="92.2">Model No.</text>
<text x="74.1" y="92.2">Rank mark</text>
<text x="108" y="92.2">CTR (%)</text>
<text x="148.2" y="92.2">Condition</text>
<text x="40.2" y="101.1">EL357</text>
<text x="108" y="101.1">50 to 600</text>
<text x="40.2" y="110">EL357</text>
<text x="84" y="110">L</text>
<text x="108" y="110">50 to 100</text>
<text x="40.2" y="118.9">EL357</text>
<text x="83.7" y="118.9">A</text>
<text x="108" y="118.9">80 to 160</text>
<text x="146" y="121.4">I</text>
<text x="153.2" y="121.4">= 5 mA</text>
<text x="40.2" y="127.8">EL357</text>
<text x="83.8" y="127.8">B</text>
<text x="105.8" y="127.8">130 to 260</text>
<text x="145.6" y="127.8">V</text>
<text x="152.9" y="127.8">= 5 V</text>
<text x="40.2" y="136.8">EL357</text>
<text x="83.8" y="136.8">C</text>
<text x="105.8" y="136.8">200 to 400</text>
<text x="145.6" y="134.1">T</text>
<text x="152.3" y="134.1">= 25°C</text>
<text x="40.2" y="145.7">EL357</text>
<text x="83.7" y="145.7">D</text>
<text x="105.7" y="145.7">300 to 600</text>
<text x="40.2" y="154.6">EL357</text>
<text x="83.7" y="154.6">Y</text>
<text x="105.7" y="154.6">150 to 300</text>
<text x="16.9" y="168.7">Fig. 1 Forward Current vs. Ambient</text>
<text x="109.7" y="168.7">Fig. 2 Collecter Power Dissipation vs.</text>
<text x="27.5" y="175">Temperature</text>
<text x="118.6" y="175">Ambient Temperature</text>
</g>
<g font-size="3.5">
<text x="18.7" y="272.4">Everlight Electronics Co., Ltd.</text>
<text x="81.7" y="272.4">http:\\www.everlight.com</text>
<text x="136" y="272.4">Rev 2</text>
<text x="165.7" y="272.4">Page: 5 of 10</text>
<text x="20.4" y="278.3">Device No：DPC-357-001</text>
<text x="84" y="278.3">Prepared date：07-20-2005</text>
<text x="137.8" y="278.3">Prepared by：Sam Cheng</text>
</g>
<g font-size="3.4">
<text x="36.2" y="188.7">60</text>
<text x="112.7" y="187.5">200</text>
<text x="36.2" y="197.2">50</text>
<text x="112.8" y="199.4">150</text>
<text x="36.3" y="205.1">40</text>
<text x="36.2" y="213">30</text>
<text x="112.8" y="211.3">100</text>
<text x="36.3" y="220.4">20</text>
<text x="113.2" y="223.2">50</text>
<text x="36.9" y="228.3">10</text>
<text x="37.9" y="236.8">0</text>
<text x="38.4" y="239.6">-55</text>
<text x="49.8" y="239.6">0</text>
<text x="56.7" y="239.6">25</text>
<text x="65.1" y="239.6">50</text>
<text x="73.1" y="239.6">75</text>
<text x="80" y="239.6">100</text>
<text x="87.4" y="239.6">125</text>
<text x="113.8" y="235.1">0</text>
<text x="117.4" y="238.5">55</text>
<text x="127.4" y="238.5">0</text>
<text x="134.2" y="238.5">25</text>
<text x="142.6" y="238.5">50</text>
<text x="150.6" y="238.5">75</text>
<text x="157.5" y="238.5">100</text>
<text x="164.8" y="238.5">125</text>
</g>
<g font-size="2.8">
<text x="147.4" y="121.9">F</text>
<text x="148.6" y="128.3">CE</text>
<text x="148.2" y="134.6">a</text>
</g>
</svg>
